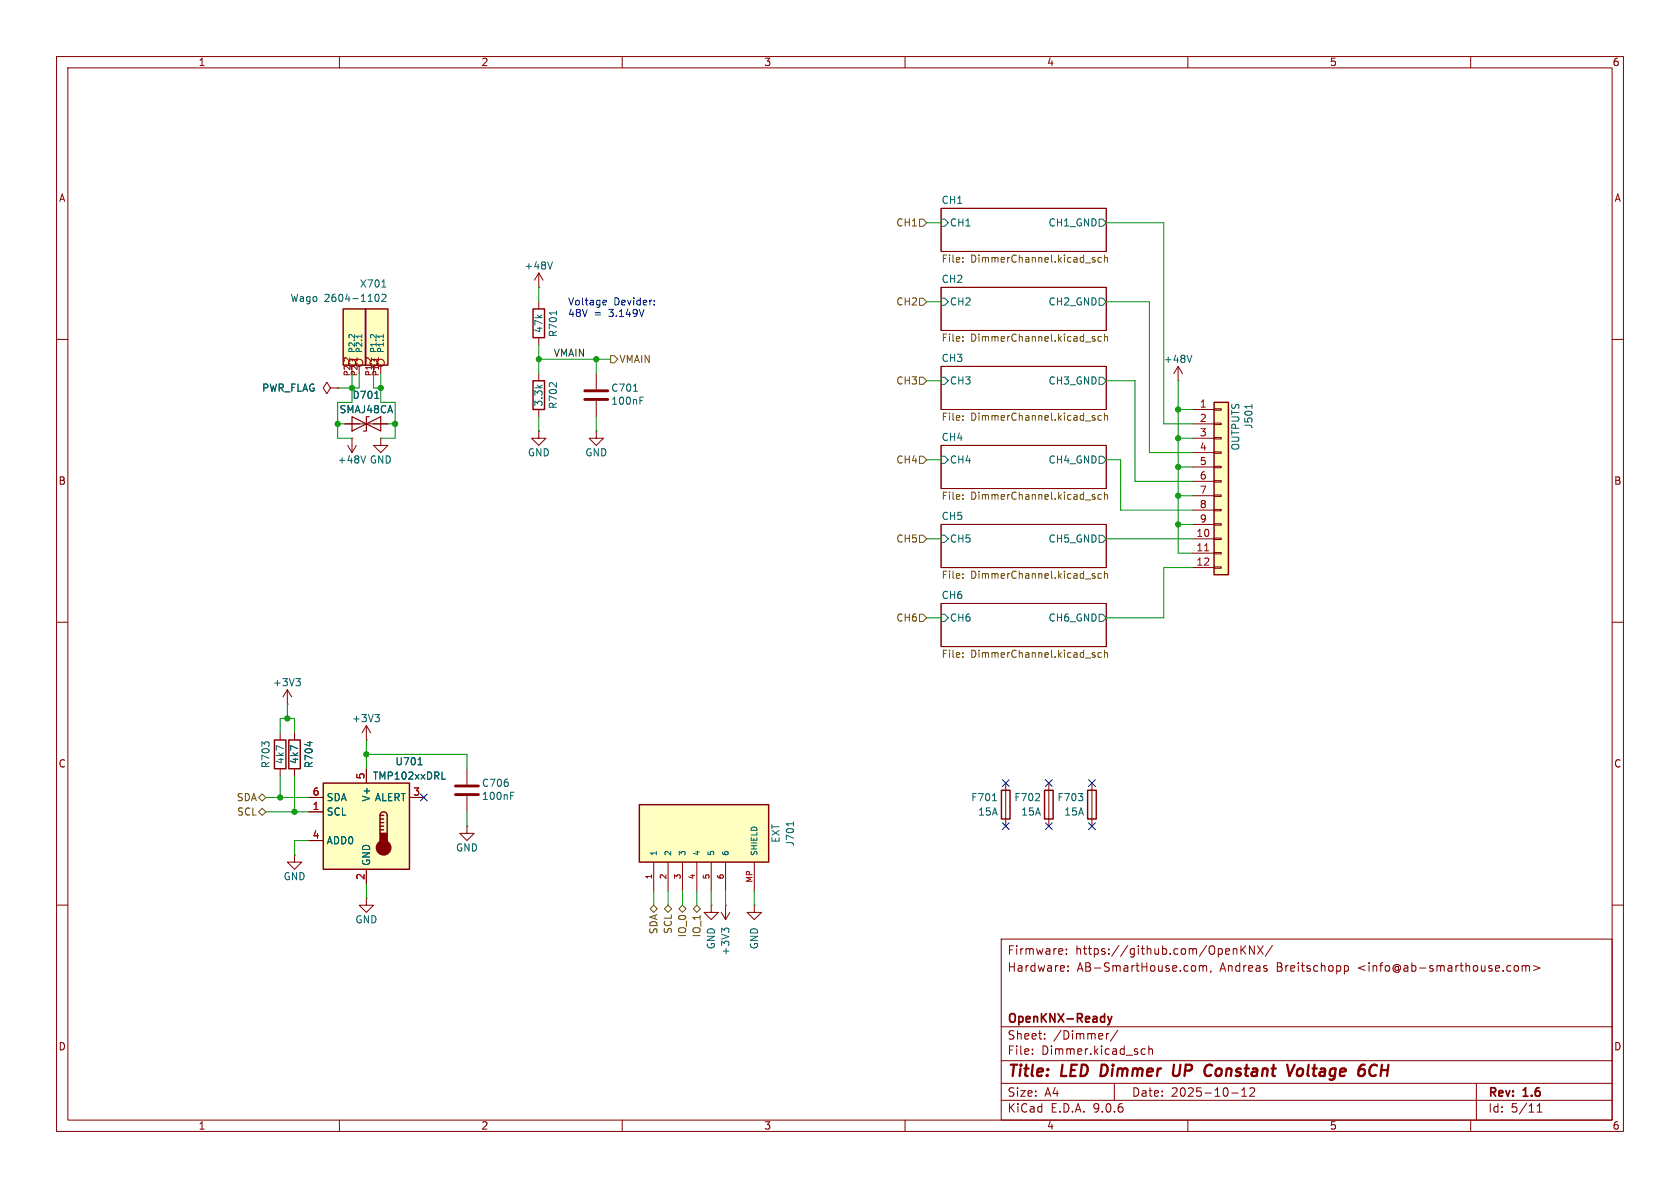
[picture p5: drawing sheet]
<svg xmlns="http://www.w3.org/2000/svg" width="297mm" height="210mm" viewBox="0 0 297 210" stroke-linecap="round" stroke-linejoin="round" font-family="sans-serif">
<g fill="none" stroke="#840000" stroke-width=".18">
<path d="M10 10h277v190h-277zM12 12h273v186h-273zM60 10v2M110 10v2M160 10v2M210 10v2M260 10v2M166.4 36.8h29.2v7.7h-29.2zM166.4 50.8h29.2v7.6h-29.2zM10 60h2M166.4 64.8h29.2v7.6h-29.2zM166.4 78.7h29.2v7.7h-29.2z"/>
<path d="M208.3 67.3h.1M208.3 64.8l-.8 1.2M208.3 64.8l.7 1.2M208.3 64.8v2.5M285 60h2M166.4 92.7h29.2v7.6h-29.2zM10 110h2M166.4 106.7h29.2v7.6h-29.2zM285 110h2M82.5 135.9v2.8M82.5 140.7v2.8M10 160h2"/>
<path d="M177 166h108v32h-108zM187.8 167.8l.1 .3-.7 .1M188.5 168.6v.1M188.5 167.8v.1M188.8 171.6v.1M188.8 170.8v.1M211.1 170.7l.3 .3v.4l-.3 .3M212 170.8l.5-.1 .2 .2M212 170.7v1M212.7 170.9l.2-.2 .3 .1 .1 .9M212.7 170.9v.8M214.1 171.6l-.1 .3"/>
<path d="M218 167.8l.2-.1 .4 .1 .1 .9M218 167.7v1M219.4 167.2v1.5M219.6 167.8l.6 .9M220.2 167.2l-.8 .9M221.7 167.2v1.5l-.8-1.5v1.5M222.3 167.2l1 1.5M223.3 167.2l-1 1.5M225 167.1l-1.3 2M237.7 170.8l.4-.1 .3 .3v.4l-.2 .2h-.5M237.7 170.7v1.5M267.8 170.8l.4-.1 .3 .3v.4l-.3 .3-.4-.1-.1-.2v-.4z"/>
<path d="M269.1 170.8l.4-.1 .2 .2M269.1 170.7v1M269.7 170.9l.3-.2 .3 .1 .1 .9M269.7 170.9v.8M271.1 170.7l1.1 .4-1.1 .5M285 160h2M60 198v2M110 198v2M160 198v2M177 194.5h108M177 191.5h108M177 187.5h108"/>
<path d="M177 181.5h108M182.5 186.3v.1M182.5 185.5v.1M184.7 183.6v.1M184.7 182.8v.1M195.6 182.7v1M196 182.7l-.3 .1-.1 .2M197 191.5v3M197.6 182.1l-1.3 2M201.8 186.3l.2 .1 .5-.1M202.5 185.5l-.5-.1-.2 .1M203.1 185.5l.2-.1 .4 .1v.9"/>
<path d="M203.1 184.9v1.5M210 198v2M217.7 193.2h1.2M219.5 193.8h.9M219.5 192.7l.5-.4v1.5M221 192.4l.5-.1 .2 .1 .1 .3-.9 1.1h.9M260 198v2M261 191.5v6.5M271.7 196.6h.9M271.7 195.5l.5-.4v1.5"/>
</g>
<path d="M194.8 188.2l-.3 2h.5M207.6 188.2l-.3 1.6 .2 .3a.66 .66 0 0 0 .9-.1M213.9 188.2l.4 .2M214.1 190l-.1 .1M228.9 188.2l-.9 2M229.4 189.1a.52 .52 0 0 1 .6-.2 .52 .52 0 0 1 .4 .4l-.1 .5a.55 .55 0 0 1-.5 .4 .55 .55 0 0 1-.5-.4zM243.4 188.4a.88 .88 0 0 0-1 0 .88 .88 0 0 0-.3 1 .69 .69 0 0 0 .3 .7 .69 .69 0 0 0 .8-.1" fill="none" stroke="#840000" stroke-width=".4"/>
<path d="M195.8 179.7l.4 1M196.6 179.7l-.4 1M196.2 180.7l-.1 .3-.3 .2" fill="none" stroke="#840000" stroke-width=".3"/>
<g fill="none" stroke="#006464" stroke-width=".18">
<path d="M166.4 38.7h.6l.6 .7-.6 .6h-.6zM194.3 38.7h.6l.7 .7-.7 .6h-.6zM166.4 52.7h.6l.6 .6-.6 .7h-.6zM194.3 52.7h.6l.7 .6-.7 .7h-.6zM166.4 66.7h.6l.6 .6-.6 .6h-.6zM194.3 66.7h.6l.7 .6-.7 .6h-.6zM210.7 62.8l-.4 1.3M166.4 80.6h.6l.6 .7-.6 .6h-.6zM166.4 94.6h.6l.6 .7-.6 .6h-.6zM194.3 80.6h.6l.7 .7-.7 .6h-.6zM194.3 94.6h.6l.7 .7-.7 .6h-.6zM166.4 108.6h.6l.6 .6-.6 .7h-.6z"/>
<path d="M194.3 108.6h.6l.7 .6-.7 .7h-.6zM90.3 140.7h.4M90.3 140.1h.6"/>
</g>
<g fill="none" stroke="#725600" stroke-width=".18">
<path d="M170.2 45.6v.1M170.2 46.2v.2M170.2 59.5v.2M193.1 59.8l.5 .3v.2h-.4M193.1 45.9l.5 .2v.2l-.4 .1M193.1 59.5h.5M193.1 45.6h.5M194.7 59.5h-.4l-.2 .2 .1 .6h.5M194.7 45.6l-.4-.1-.2 .3 .1 .5h.5M195.3 59.6l.1-.1h.3l.1 .8M195.3 45.1v1.3M195.3 59.1v1.2"/>
<path d="M195.3 45.6l.1-.1 .3 .1 .1 .8M170.2 60.2v.1M170.2 73.5v.1M170.2 74.2v.1M193.1 73.8l.5 .3v.1l-.4 .1M193.1 73.5h.5M194.7 73.5h-.4l-.2 .2 .1 .5h.5M195.3 73v1.3M195.3 73.6l.1-.1h.3l.1 .8M170.2 87.5v.1M170.2 88.1v.2M193.1 87.8l.5 .2v.2l-.4 .1"/>
<path d="M193.1 87.5h.5M194.7 87.5l-.4-.1-.2 .3 .1 .5h.5M195.3 87v1.3M195.3 87.5l.1-.1 .3 .1 .1 .8M170.2 101.5v.1M170.2 102.1v.1M170.2 115.4v.1M170.2 116.1v.1M193.1 101.8l.5 .2v.2h-.4M193.1 115.7l.5 .3v.1l-.4 .1M193.1 115.4h.5M193.1 101.5h.5"/>
<path d="M194.7 101.5l-.4-.1-.2 .2 .1 .6h.5M194.7 115.4h-.4l-.2 .2 .1 .5h.5M195.3 101v1.2M195.3 114.9v1.3M195.3 101.5l.1-.1 .3 .1 .1 .7M195.3 115.5l.1-.1h.3l.1 .8"/>
</g>
<path d="M80.5 138.9h4.1M80.5 140.5h4.1" fill="none" stroke="#840000" stroke-width=".51"/>
<path d="M214.6 71.1h2.6v30.5h-2.6z" fill="#ffffc2"/>
<path d="M214.6 71.1h2.6v30.5h-2.6zM48.5 130.8h2v5.1h-2z" fill="none" stroke="#840000" stroke-width=".25"/>
<g fill="none" stroke="#840000" stroke-width=".18">
<path d="M58.4 68.6l-.6 1-.7-1 .7-1 .6 1h1.3M59.7 68.6h.1M210.8 72.4h3.8M210.8 74.9h3.8M210.8 77.5h3.8M214.6 72.3h1.3v.2h-1.3zM214.6 74.8h1.3v.3h-1.3zM214.6 77.3h1.3v.3h-1.3zM214.6 79.9h1.3v.2h-1.3zM210.8 80h3.8M210.8 82.6h3.8M210.8 85.1h3.8"/>
<path d="M210.8 87.6h3.8M210.8 90.2h3.8M210.8 92.7h3.8M210.8 95.3h3.8M210.8 97.8h3.8M214.6 82.4h1.3v.3h-1.3zM214.6 85h1.3v.2h-1.3zM214.6 87.5h1.3v.3h-1.3zM214.6 90h1.3v.3h-1.3zM214.6 92.6h1.3v.2h-1.3zM214.6 95.1h1.3v.3h-1.3zM214.6 97.7h1.3v.2h-1.3z"/>
<path d="M210.8 100.3h3.8M214.6 100.2h1.3v.3h-1.3zM49.5 129.5v1.3M49.5 135.9v1.3M52.1 151.1v1.3h1.2l-1.2 1.3-1.3-1.3h1.3M52.1 151.1h.1"/>
</g>
<path d="M213 97.4h.7" fill="none" stroke="#a90000" stroke-width=".18"/>
<path d="M221.3 71.5v.7" fill="none" stroke="#006464" stroke-width=".18"/>
<path d="M57.1 138.4h15.3v15.3h-15.3z" fill="#ffffc2"/>
<path d="M51.1 130.8h2v5.1h-2zM57.1 138.4h15.3v15.3h-15.3zM67.2 144.1a.64 .64 0 0 1 .6-.6 .64 .64 0 0 1 .7 .6v3.2M67.2 144.1v3.2M67.2 144.1h.6M67.2 144.8h.6M67.2 145.4h.6M67.2 146.1h.6M67.2 146.7h.6" fill="none" stroke="#840000" stroke-width=".25"/>
<g fill="#840000" stroke="#840000" stroke-width=".25">
<path d="M67.2 147.3h1.3v1.9h-1.3z"/>
<circle cx="67.8" cy="149.9" r="1.27"/>
</g>
<g fill="none" stroke="#840000" stroke-width=".18">
<path d="M95.2 50.8h.1M95.2 48.3l-.7 1.2M95.2 48.3l.8 1.2M95.2 48.3v2.5M52.1 129.5v1.3M52.1 135.9v1.3M64.8 135.9v2.5M54.6 141h2.5M54.6 143.5h2.5M54.6 148.6h2.5M64.8 158.8v1.2h1.2l-1.2 1.3-1.3-1.3h1.3M64.8 158.8h.1"/>
<path d="M64.8 153.7v2.5M72.4 141h2.5"/>
</g>
<path d="M97.7 46.3l-.5 1.3M54.8 131.1v.8M73.9 135.2h.7M78.1 137.7h.6" fill="none" stroke="#006464" stroke-width=".18"/>
<path d="M60.7 54.6h7.9v10h-7.9z" fill="#ffffc2"/>
<path d="M60.7 54.6h7.9v10h-7.9zM64.6 54.6v10M94.2 54.6h2.1v5.1h-2.1zM94.2 67.3h2.1v5.1h-2.1z" fill="none" stroke="#840000" stroke-width=".25"/>
<g fill="none" stroke="#840000" stroke-width=".18">
<path d="M95.2 53.3v1.3M95.2 59.7v1.3M61.5 78.7l.7 1.3M62.2 77.5h.1M62.2 77.5v2.5M63 78.7l-.8 1.3M67.3 77.5v1.2h1.3l-1.3 1.3-1.3-1.3h1.3M67.3 77.5h.1M95.2 76.2v1.3h1.3l-1.3 1.2-1.2-1.2h1.2M95.2 76.2h.1M95.2 66v1.3M95.2 72.4v1.3"/>
<path d="M105.4 76.2v1.3h1.3l-1.3 1.2-1.3-1.2h1.3M105.4 76.2h.1M105.4 66v2.8M105.4 70.9v2.8M50.8 124.5h.1M50.8 121.9l-.8 1.3M50.8 121.9l.8 1.3M50.8 121.9v2.6M64.8 130.8h.1M64.8 128.3l-.8 1.2M64.8 128.3l.7 1.2M64.8 128.3v2.5"/>
<path d="M82.5 146.1v1.2h1.3l-1.3 1.3-1.2-1.3h1.2M82.5 146.1h.1M125.7 160v1.3h1.3l-1.3 1.3-1.2-1.3h1.2M125.7 160h.1M127.5 161.3l.8 1.3M128.3 160h.1M128.3 160v2.6M129 161.3l-.7 1.3M133.3 160v1.3h1.3l-1.3 1.3-1.2-1.3h1.2M133.3 160h.1"/>
<circle cx="62.2" cy="64.1" r=".63"/>
<circle cx="63.5" cy="64.1" r=".63"/>
<circle cx="66" cy="64.1" r=".63"/>
<circle cx="67.3" cy="64.1" r=".63"/>
</g>
<g fill="none" stroke="#006464" stroke-width=".18">
<path d="M61.8 59.2h.3M62.7 59.1v.7M64 59.1v.6M65.6 59.2h.3M66.3 52.5l.1-.4 .2-.1a.68 .68 0 0 1 .4 .6 .68 .68 0 0 1-.4 .7l-.2-.1-.1-.4M66.5 59.1v.7M67.5 50.7h.7M67.5 52.1l.5-.1 .2 .4-.8 .9h.8M67.8 59.1v.6M98.4 54.9v.8M112 69.2h.7M113.1 70.8h.5"/>
<path d="M113.1 70.2h.6M64.6 80.6l-.4 1.3M52.3 120h.8l-.4 .4M52.9 120.4l.2 .3v.3l-.2 .2M66.3 126.3h.8l-.5 .5M66.8 126.8l.3 .2v.3l-.3 .3M128.1 164.5l-.5-.4v.8M128.1 164.3l.2-.2h.3l.2 .2"/>
</g>
<path d="M60.9 63.3h.4M61.8 63.2v.7M63.1 63.2v.6M64.7 63.3h.4M65.7 63.2v.7M66.9 63.2v.6" fill="none" stroke="#a90000" stroke-width=".18"/>
<path d="M103.4 69.1h4M103.4 70.6h4" fill="none" stroke="#840000" stroke-width=".51"/>
<path d="M113 142.2h22.9v10.2h-22.9z" fill="#ffffc2"/>
<path d="M177 139.7h1.6v5.1h-1.6zM184.7 139.7h1.5v5.1h-1.5zM192.3 139.7h1.5v5.1h-1.5zM113 142.2h22.9v10.2h-22.9z" fill="none" stroke="#840000" stroke-width=".25"/>
<g fill="none" stroke="#840000" stroke-width=".18">
<path d="M59.7 68.6h.1M61 74.9h7.6M52.1 129.5v1.3M52.1 135.9v1.3M64.8 135.9v2.5M177.8 138.4v7.7M185.4 138.4v7.7M193 138.4v7.7M54.6 141h2.5M54.6 143.5h2.5M54.6 148.6h2.5M64.8 153.7v2.5"/>
<path d="M72.4 141h2.5M115.6 152.4v5.1M118.1 152.4v5.1M120.6 152.4v5.1M123.2 152.4v5.1M125.7 152.4v5.1M128.3 152.4v5.1M133.3 152.4v5.1"/>
</g>
<path d="M66.3 70.4h.7M54.8 131.1v.8M73.9 135.2h.7M78.1 137.7h.6M140.3 145.3v.7M175.5 141.5h.7M183 141.5h.8M183.7 140.4v.4" fill="none" stroke="#006464" stroke-width=".18"/>
<path d="M62.2 73.7l2.6 1.2-2.6 1.3zM64.8 74.9l2.5-1.2v2.5zM65.3 73.7h-.5v2.5h-.5" fill="none" stroke="#840000" stroke-width=".2"/>
<g fill="none" stroke="#725600" stroke-width=".18">
<path d="M162.6 38.7h.6l.6 .7-.6 .6h-.6zM162.6 52.7h.6l.6 .6-.6 .7h-.6zM107.9 62.9h.7l.6 .6-.6 .6h-.7zM162.6 66.7h.6l.6 .6-.6 .6h-.6zM162.6 94.6h.6l.6 .7-.6 .6h-.6zM162.6 80.6h.6l.6 .7-.6 .6h-.6zM162.6 108.6h.6l.6 .6-.6 .7h-.6zM45.7 143.5l.7-.6 .6 .6-.6 .6zM45.7 141l.7-.7 .6 .7-.6 .6zM114.9 160.7l.7-.7 .6 .7-.6 .6zM117.5 160.7l.6-.7 .6 .7-.6 .6zM120 160.7l.6-.7 .7 .7-.7 .6z"/>
<path d="M122.6 160.7l.6-.7 .6 .7-.6 .6z"/>
</g>
<g fill="none" stroke="#009600" stroke-width=".18">
<path d="M163.8 39.4h2.6M195.6 39.4h10.1v35.5h5.1M95.2 50.8v2.5M163.8 53.3h2.6M195.6 53.3h7.6v26.7h7.6M59.7 74.9h1.3M62.2 66v5.1h-2.5v6.4h2.5M63.5 66v2.6h-3.8M66 66v2.6h1.3M67.3 66v5.1h2.5v6.4h-2.5M68.6 74.9h1.2M95.2 63.5h12.7"/>
<path d="M95.2 61v5M95.2 73.7v2.5M105.4 63.5v2.5M105.4 73.7v2.5M163.8 67.3h2.6M195.6 67.3h5.1v17.8h10.1M208.3 72.4h2.5M208.3 67.3v30.5h2.5M208.3 77.5h2.5M163.8 95.3h2.6M163.8 81.3h2.6M195.6 81.3h2.5v8.9h12.7"/>
<path d="M195.6 95.3h15.2M208.3 82.6h2.5M208.3 92.7h2.5M208.3 87.6h2.5M163.8 109.2h2.6M210.8 100.3h-5.1v8.9h-10.1M49.5 129.5v-2.5h2.6v2.5M49.5 137.2v3.8M50.8 124.5v2.5M52.1 137.2v6.3M64.8 130.8v5.1M64.8 133.4h17.7v2.5"/>
<path d="M47 143.5h7.6M47 141h7.6M54.6 148.6h-2.5v2.5M64.8 156.2v2.6M82.5 143.5v2.6M115.6 157.5v2.5M118.1 157.5v2.5M120.6 157.5v2.5M123.2 157.5v2.5M125.7 157.5v2.5M128.3 157.5v2.5M133.3 157.5v2.5"/>
</g>
<g fill="none" stroke="#000084" stroke-width=".18">
<path d="M177.2 137.8l1.2 1.2M178.4 137.8l-1.2 1.2M184.8 137.8l1.2 1.2M186 137.8l-1.2 1.2M192.4 137.8l1.2 1.2M193.6 137.8l-1.2 1.2M74.3 140.4l1.2 1.2M75.5 140.4l-1.2 1.2M177.2 145.4l1.2 1.3M178.4 145.4l-1.2 1.3M184.8 145.4l1.2 1.3M186 145.4l-1.2 1.3"/>
<path d="M192.4 145.4l1.2 1.3M193.6 145.4l-1.2 1.3"/>
</g>
<path d="M106.8 53.1h.3l.1 .3-.6 .1M107.1 53.9h-.3M115.7 53.8v.1M115.7 53.1v.2" fill="none" stroke="#0000c2" stroke-width=".18"/>
<g fill="#009600" stroke="#009600" stroke-width=".18">
<circle cx="52.1" cy="143.5" r=".46"/>
<circle cx="64.8" cy="133.4" r=".46"/>
<circle cx="50.8" cy="127" r=".46"/>
<circle cx="49.5" cy="141" r=".46"/>
<circle cx="208.3" cy="87.6" r=".46"/>
<circle cx="208.3" cy="82.6" r=".46"/>
<circle cx="208.3" cy="72.4" r=".46"/>
<circle cx="208.3" cy="77.5" r=".46"/>
<circle cx="208.3" cy="92.7" r=".46"/>
<circle cx="105.4" cy="63.5" r=".46"/>
<circle cx="69.8" cy="74.9" r=".46"/>
<circle cx="67.3" cy="68.6" r=".46"/>
<circle cx="59.7" cy="74.9" r=".46"/>
<circle cx="95.2" cy="63.5" r=".46"/>
<circle cx="62.2" cy="68.6" r=".46"/>
</g>
<g font-size="2.8" fill="#840000">
<text x="178" y="190.9">Title:</text>
<text x="187.7" y="190.9">LED</text>
<text x="195.4" y="190.9">Dimmer</text>
<text x="209" y="190.9">UP</text>
<text x="215.4" y="190.9">Constant</text>
<text x="230.9" y="190.9">Voltage</text>
<text x="244.2" y="190.9">6CH</text>
</g>
<g font-size="2.1" fill="#840000">
<text x="178" y="172">Hardware:</text>
<text x="178" y="169">Firmware:</text>
<text x="190.1" y="169">https://github.com/OpenKNX/</text>
<text x="190.4" y="172">AB-SmartHouse.com,</text>
<text x="215.7" y="172">Andreas</text>
<text x="225.8" y="172">Breitschopp</text>
<text x="240.3" y="172">&lt;info@ab-smarthouse.com&gt;</text>
<text x="178" y="184">Sheet:</text>
<text x="178" y="181.2">OpenKNX-Ready</text>
<text x="186.2" y="184">/Dimmer/</text>
<text x="178" y="186.7">File:</text>
<text x="184.1" y="186.7">Dimmer.kicad_sch</text>
<text x="178" y="196.9">KiCad</text>
<text x="178" y="194.1">Size:</text>
<text x="184.7" y="194.1">A4</text>
<text x="185.7" y="196.9">E.D.A.</text>
<text x="193.3" y="196.9">9.0.6</text>
<text x="200" y="194.1">Date:</text>
<text x="207" y="194.1">2025-10-12</text>
<text x="263" y="194.3">Rev:</text>
<text x="263" y="196.9">Id:</text>
<text x="267.1" y="196.9">5/11</text>
<text x="269.4" y="194.3">1.6</text>
</g>
<g font-size="1.8" fill="#840000">
<text x="35" y="11.9">1</text>
<text x="85" y="11.9">2</text>
<text x="135" y="11.9">3</text>
<text x="185" y="11.9">4</text>
<text x="235" y="11.9">5</text>
<text x="285" y="11.9">6</text>
<text x="10.3" y="35.9">A</text>
<text x="285.3" y="35.9">A</text>
<text x="10.3" y="85.9">B</text>
<text x="285.3" y="85.9">B</text>
<text x="10.3" y="135.9">C</text>
<text x="285.3" y="135.9">C</text>
<text x="10.3" y="185.9">D</text>
<text x="285.3" y="185.9">D</text>
<text x="35" y="199.9">1</text>
<text x="85" y="199.9">2</text>
<text x="135" y="199.9">3</text>
<text x="185" y="199.9">4</text>
<text x="235" y="199.9">5</text>
<text x="285" y="199.9">6</text>
</g>
<g font-size="1.8" fill="#725600">
<text x="158.4" y="40.2">CH1</text>
<text x="166.4" y="46.8">File:</text>
<text x="171.6" y="46.8">DimmerChannel.kicad_sch</text>
<text x="158.4" y="54.2">CH2</text>
<text x="109.4" y="64.4">VMAIN</text>
<text x="166.4" y="60.7">File:</text>
<text x="171.6" y="60.7">DimmerChannel.kicad_sch</text>
<text x="158.4" y="68.2">CH3</text>
<text x="166.4" y="74.7">File:</text>
<text x="171.6" y="74.7">DimmerChannel.kicad_sch</text>
<text x="158.4" y="82.1">CH4</text>
<text x="166.4" y="88.7">File:</text>
<text x="171.6" y="88.7">DimmerChannel.kicad_sch</text>
<text x="158.4" y="96.1">CH5</text>
<text x="166.4" y="102.6">File:</text>
<text x="171.6" y="102.6">DimmerChannel.kicad_sch</text>
<text x="158.4" y="110.1">CH6</text>
<text x="166.4" y="116.6">File:</text>
<text x="171.6" y="116.6">DimmerChannel.kicad_sch</text>
<text x="41.8" y="141.8">SDA</text>
<text x="41.8" y="144.4">SCL</text>
<text x="116.4" y="165.3" transform="rotate(-90 116.4 165.3)">SDA</text>
<text x="119" y="165.2" transform="rotate(-90 119 165.2)">SCL</text>
<text x="121.5" y="165.8" transform="rotate(-90 121.5 165.8)">IO_0</text>
<text x="124.1" y="165.8" transform="rotate(-90 124.1 165.8)">IO_1</text>
</g>
<g font-size="1.8" fill="#006464">
<text x="166.4" y="36.1">CH1</text>
<text x="167.8" y="40.2">CH1</text>
<text x="185.3" y="40.2">CH1_GND</text>
<text x="92.6" y="47.9">+48V</text>
<text x="51.3" y="53.6">Wago</text>
<text x="57.3" y="53.6">2604-1102</text>
<text x="63.5" y="51">X701</text>
<text x="166.4" y="50.1">CH2</text>
<text x="96.1" y="59" transform="rotate(-90 96.1 59)">47k</text>
<text x="98.7" y="59.7" transform="rotate(-90 98.7 59.7)">R701</text>
<text x="167.8" y="54.2">CH2</text>
<text x="185.3" y="54.2">CH2_GND</text>
<text x="166.4" y="64.1">CH3</text>
<text x="205.6" y="64.4">+48V</text>
<text x="46.2" y="69.4">PWR_FLAG</text>
<text x="62.2" y="70.7">D701</text>
<text x="96.1" y="72" transform="rotate(-90 96.1 72)">3.3k</text>
<text x="108" y="69.4">C701</text>
<text x="108" y="71.8">100nF</text>
<text x="167.8" y="68.2">CH3</text>
<text x="185.3" y="68.2">CH3_GND</text>
<text x="59.9" y="73.3">SMAJ48CA</text>
<text x="98.7" y="72.4" transform="rotate(-90 98.7 72.4)">R702</text>
<text x="221.6" y="75.9" transform="rotate(-90 221.6 75.9)">J501</text>
<text x="59.6" y="82.1">+48V</text>
<text x="65.3" y="82.1">GND</text>
<text x="93.2" y="80.9">GND</text>
<text x="103.4" y="80.9">GND</text>
<text x="166.4" y="78">CH4</text>
<text x="167.8" y="82.1">CH4</text>
<text x="185.3" y="82.1">CH4_GND</text>
<text x="219.3" y="79.7" transform="rotate(-90 219.3 79.7)">OUTPUTS</text>
<text x="166.4" y="92">CH5</text>
<text x="167.8" y="96.1">CH5</text>
<text x="185.3" y="96.1">CH5_GND</text>
<text x="166.4" y="106">CH6</text>
<text x="167.8" y="110.1">CH6</text>
<text x="185.3" y="110.1">CH6_GND</text>
<text x="48.2" y="121.5">+3V3</text>
<text x="62.1" y="127.9">+3V3</text>
<text x="47.9" y="135.9" transform="rotate(-90 47.9 135.9)">R703</text>
<text x="50.4" y="135.2" transform="rotate(-90 50.4 135.2)">4k7</text>
<text x="52.9" y="135.2" transform="rotate(-90 52.9 135.2)">4k7</text>
<text x="55.5" y="135.9" transform="rotate(-90 55.5 135.9)">R704</text>
<text x="69.8" y="135.5">U701</text>
<text x="57.7" y="141.8">SDA</text>
<text x="65.6" y="141.8" transform="rotate(-90 65.6 141.8)">V+</text>
<text x="65.8" y="138">TMP102xxDRL</text>
<text x="66.2" y="141.8">ALERT</text>
<text x="85.1" y="139.3">C706</text>
<text x="85.1" y="141.6">100nF</text>
<text x="171.6" y="141.8">F701</text>
<text x="179.2" y="141.8">F702</text>
<text x="186.8" y="141.8">F703</text>
<text x="57.7" y="144.4">SCL</text>
<text x="57.7" y="149.5">ADD0</text>
<text x="138" y="149.1" transform="rotate(-90 138 149.1)">EXT</text>
<text x="140.6" y="149.7" transform="rotate(-90 140.6 149.7)">J701</text>
<text x="172.8" y="144.4">15A</text>
<text x="180.4" y="144.4">15A</text>
<text x="188" y="144.4">15A</text>
<text x="50" y="155.8">GND</text>
<text x="65.6" y="153.2" transform="rotate(-90 65.6 153.2)">GND</text>
<text x="80.5" y="150.7">GND</text>
<text x="62.7" y="163.4">GND</text>
<text x="126.6" y="167.9" transform="rotate(-90 126.6 167.9)">GND</text>
<text x="134.2" y="167.9" transform="rotate(-90 134.2 167.9)">GND</text>
<text x="129.1" y="169" transform="rotate(-90 129.1 169)">+3V3</text>
</g>
<g font-size="1.8" fill="#0000c2">
<text x="100.3" y="54.2">Voltage</text>
<text x="100.3" y="56.2">48V</text>
<text x="105" y="56.2">=</text>
<text x="107.8" y="56.2">3.149V</text>
<text x="108.5" y="54.2">Devider:</text>
</g>
<text font-size="1.8" fill="#0f0f0f" x="97.8" y="63.2">VMAIN</text>
<g font-size="1.8" fill="#a90000">
<text x="212" y="72.1">1</text>
<text x="212" y="74.7">2</text>
<text x="212" y="77.2">3</text>
<text x="212" y="79.8">4</text>
<text x="212" y="82.3">5</text>
<text x="212" y="84.8">6</text>
<text x="212" y="87.4">7</text>
<text x="212" y="89.9">8</text>
<text x="211.4" y="95">10</text>
<text x="212" y="92.5">9</text>
<text x="211.4" y="97.5">11</text>
<text x="211.4" y="100.1">12</text>
<text x="64.5" y="137.9" transform="rotate(-90 64.5 137.9)">5</text>
<text x="55.2" y="140.7">6</text>
<text x="55.2" y="143.3">1</text>
<text x="73" y="140.7">3</text>
<text x="55.2" y="148.3">4</text>
<text x="64.5" y="155.6" transform="rotate(-90 64.5 155.6)">2</text>
</g>
<g font-size="1.4" fill="#006464">
<text x="63" y="62.5" transform="rotate(-90 63 62.5)">P2.2</text>
<text x="64.2" y="62.5" transform="rotate(-90 64.2 62.5)">P2.1</text>
<text x="66.8" y="62.5" transform="rotate(-90 66.8 62.5)">P1.2</text>
<text x="68" y="62.5" transform="rotate(-90 68 62.5)">P1.1</text>
<text x="116.3" y="151.4" transform="rotate(-90 116.3 151.4)">1</text>
<text x="118.8" y="151.4" transform="rotate(-90 118.8 151.4)">2</text>
<text x="121.4" y="151.4" transform="rotate(-90 121.4 151.4)">3</text>
<text x="123.9" y="151.4" transform="rotate(-90 123.9 151.4)">4</text>
<text x="126.5" y="151.4" transform="rotate(-90 126.5 151.4)">5</text>
<text x="129" y="151.4" transform="rotate(-90 129 151.4)">6</text>
<text x="134.1" y="151.4" transform="rotate(-90 134.1 151.4)">SHIELD</text>
</g>
<g font-size="1.4" fill="#a90000">
<text x="62" y="66.6" transform="rotate(-90 62 66.6)">P2.2</text>
<text x="63.2" y="66.6" transform="rotate(-90 63.2 66.6)">P2.1</text>
<text x="65.8" y="66.6" transform="rotate(-90 65.8 66.6)">P1.2</text>
<text x="67.1" y="66.6" transform="rotate(-90 67.1 66.6)">P1.1</text>
<text x="115.3" y="155.6" transform="rotate(-90 115.3 155.6)">1</text>
<text x="117.9" y="155.6" transform="rotate(-90 117.9 155.6)">2</text>
<text x="120.4" y="155.6" transform="rotate(-90 120.4 155.6)">3</text>
<text x="122.9" y="155.6" transform="rotate(-90 122.9 155.6)">4</text>
<text x="125.5" y="155.6" transform="rotate(-90 125.5 155.6)">5</text>
<text x="128" y="155.6" transform="rotate(-90 128 155.6)">6</text>
<text x="133.1" y="156.2" transform="rotate(-90 133.1 156.2)">MP</text>
</g>
</svg>
